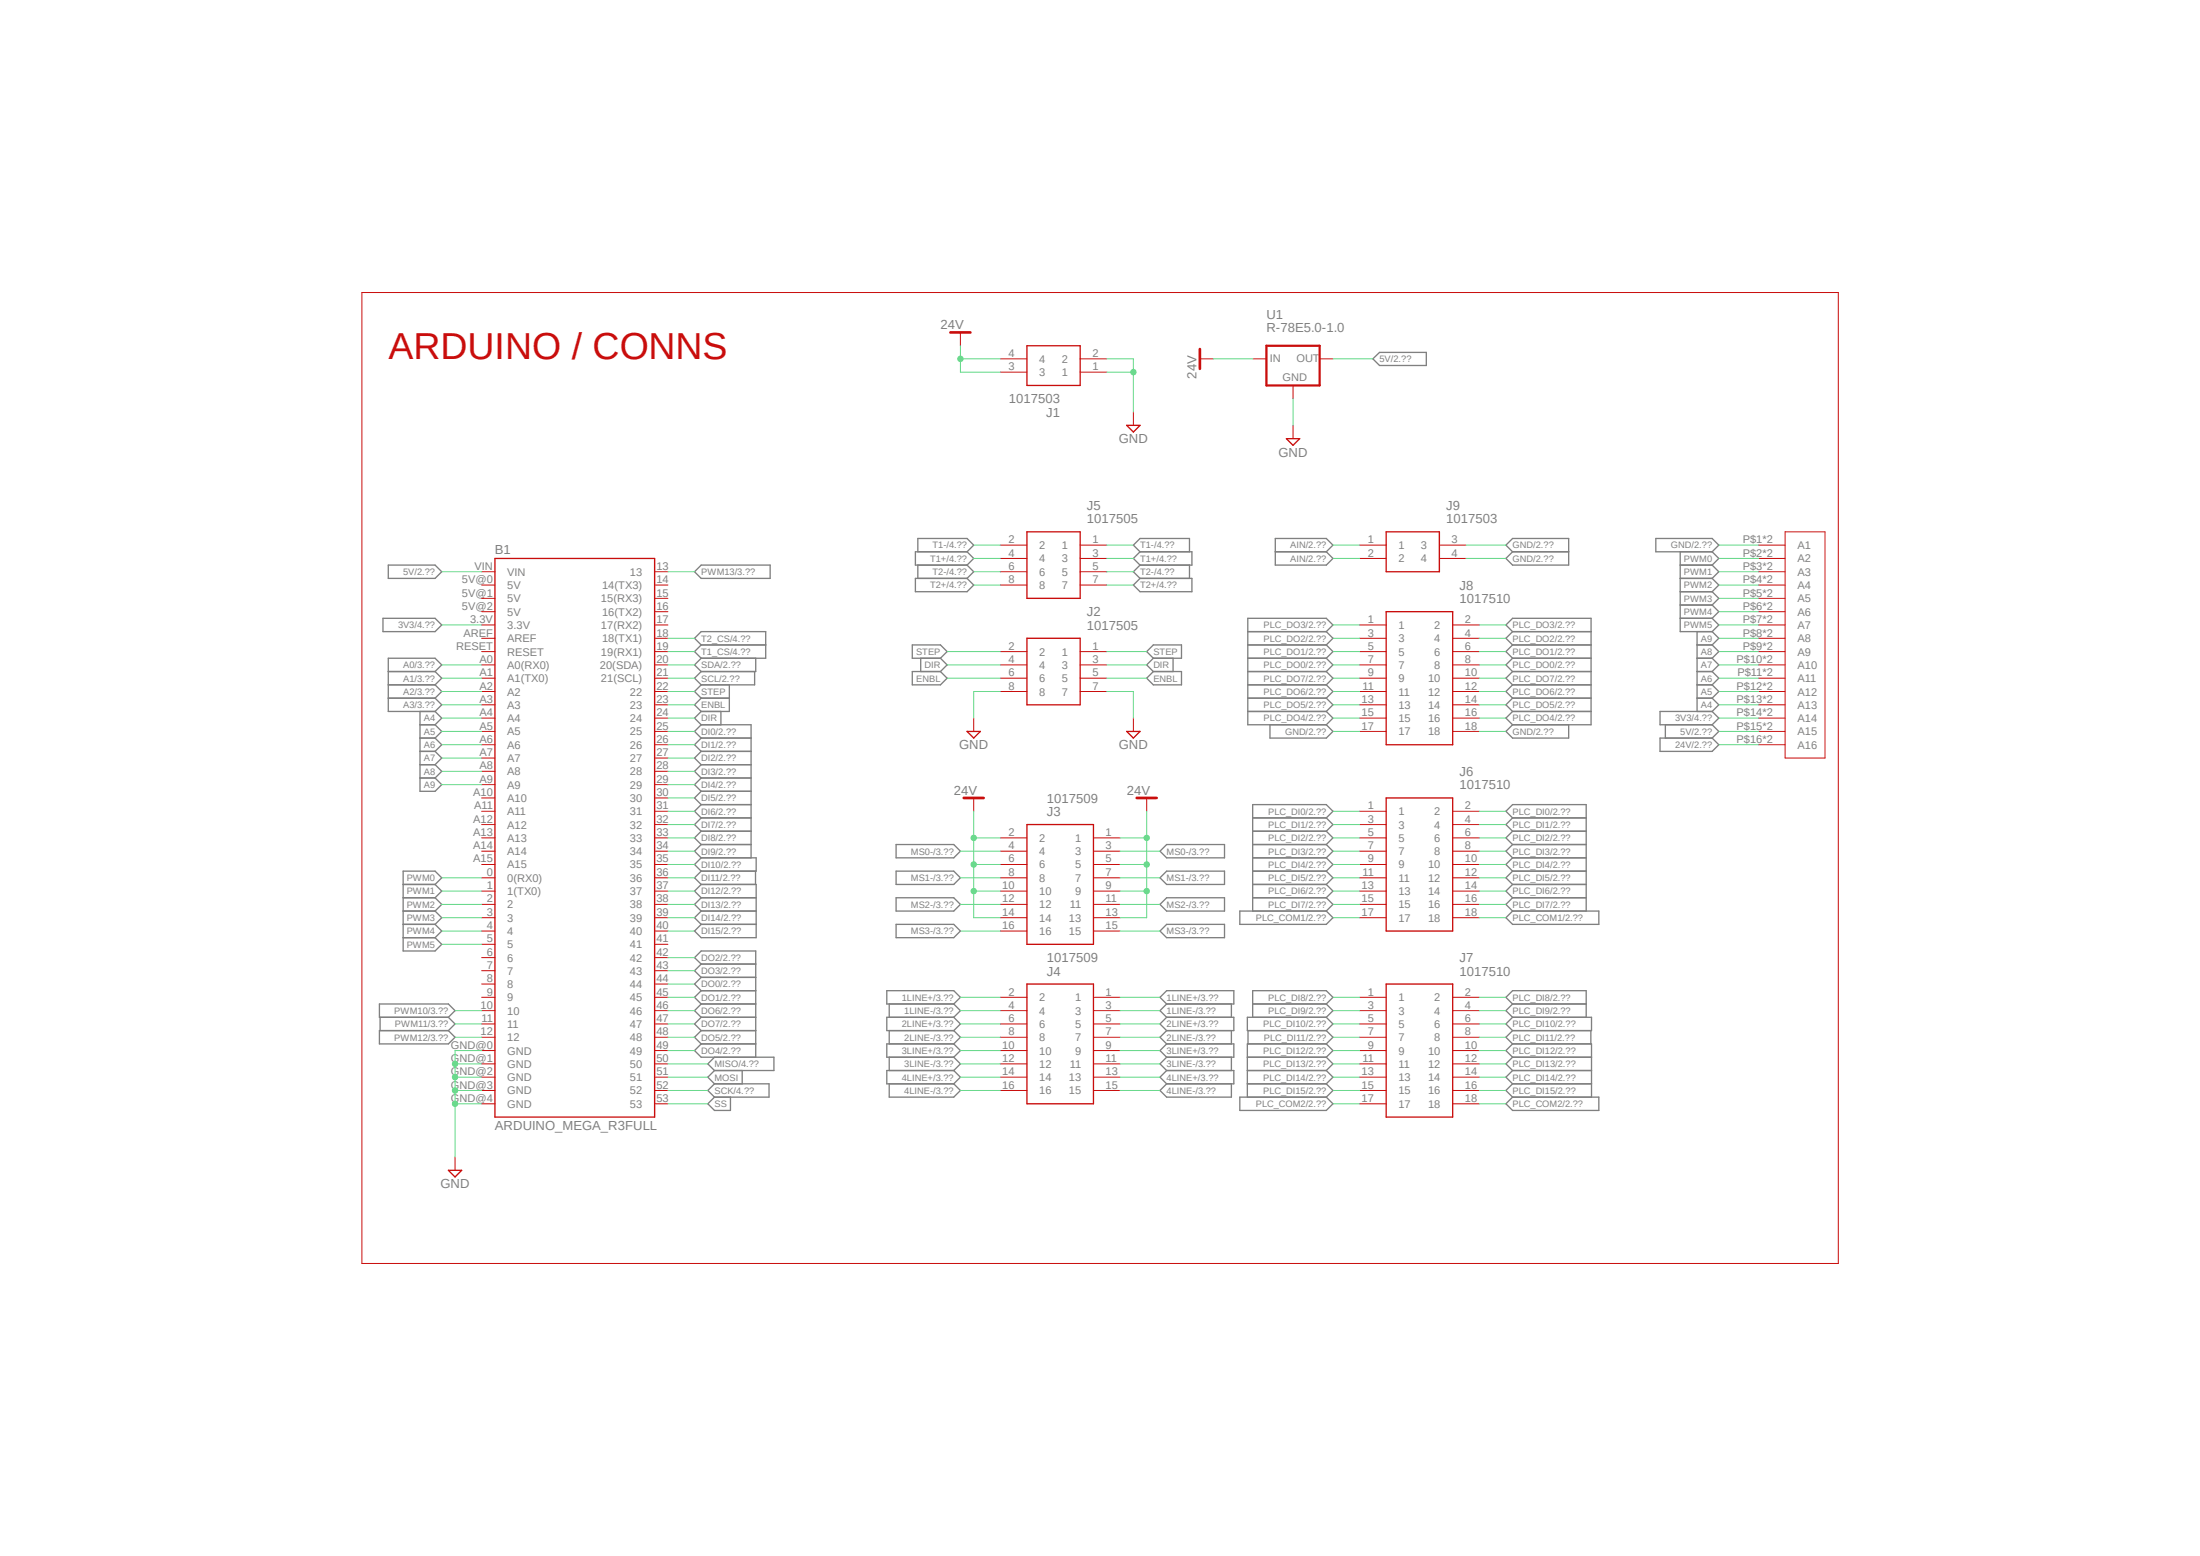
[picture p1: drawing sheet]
<svg xmlns="http://www.w3.org/2000/svg" width="420mm" height="297mm" viewBox="0 0 420 297" stroke-linecap="round" stroke-linejoin="round" font-family="sans-serif">
<path d="M69 55.7l282.1 185.6M351.1 55.7l-282.1 185.6" fill="none" stroke="#fff" stroke-width=".19"/>
<g fill="none" stroke="#808080" stroke-width=".25">
<path d="M262.1 68.5l1.3-1.2h8.9v2.5h-8.9zM73.1 118h10l1.2 1.3-1.2 1.3h-10zM74.1 107.9h9l1.2 1.2-1.2 1.3h-9zM133.9 107.9h13.1v2.5h-13.1l-1.3-1.3zM174.8 110.4h9.8l1.3 1.3-1.3 1.2h-9.8zM175.2 105.3v-2.5h9.4l1.3 1.3-1.3 1.2M175.2 107.9v2.5M184.6 105.3h-9.8v2.6h9.8M184.6 105.3l1.3 1.3-1.3 1.3M184.6 107.9l1.3 1.2-1.3 1.3M217.6 105.3l-1.2-1.2 1.2-1.3h9.5v2.5M217.6 105.3h9.9v2.6h-9.9"/>
<path d="M217.6 110.4h9.9v2.5h-9.9l-1.2-1.2zM217.6 105.3l-1.2 1.3 1.2 1.3M217.6 107.9l-1.2 1.2 1.2 1.3M227.1 107.9v2.5M243.5 102.8h9.7l1.3 1.3-1.3 1.2 1.3 1.3-1.3 1.3h-9.7zM243.5 105.3h9.7M288.8 102.8h10.7v5.1h-10.7l-1.3-1.3 1.3-1.3-1.3-1.2zM288.8 105.3h10.7M316.1 102.8h10.8l1.2 1.3-1.2 1.2h-10.8zM320.8 107.9h6.1M320.8 110.4h6.1M320.8 105.3v15.3h6.1"/>
<path d="M320.8 118h6.1M320.8 112.9h6.1M320.8 115.5h6.1M326.9 115.5l1.2 1.3-1.2 1.2M326.9 112.9l1.2 1.3-1.2 1.3M326.9 107.9l1.2 1.2-1.2 1.3M326.9 105.3l1.2 1.3-1.2 1.3M326.9 118l1.2 1.3-1.2 1.3M326.9 110.4l1.2 1.3-1.2 1.2M74.1 128.2h9M74.1 130.7h9M74.1 133.3h9"/>
<path d="M80.2 138.3h2.9M80.2 135.8v15.2h2.9l1.2-1.2-1.2-1.3M83.1 128.2l1.2-1.3-1.2-1.3h-9v10.2h9M83.1 128.2l1.2 1.3-1.2 1.2M83.1 130.7l1.2 1.3-1.2 1.3M83.1 133.3l1.2 1.2-1.2 1.3M83.1 138.3l1.2 1.3-1.2 1.3M83.1 135.8l1.2 1.3-1.2 1.2M133.9 138.3h9.5v25.4M133.9 123.1l-1.3-1.3 1.3-1.2h12.3v5h-12.3M133.9 133.3l-1.3 1.2 1.3 1.3M133.9 133.3h5.3"/>
<path d="M133.9 123.1h12.3M133.9 130.7l-1.3 1.3 1.3 1.3M133.9 135.8l-1.3 1.3 1.3 1.2M133.9 138.3l-1.3 1.3 1.3 1.3M133.9 128.2l-1.3 1.3 1.3 1.2M133.9 123.1l-1.3 1.3 1.3 1.2M133.9 125.6l-1.3 1.3 1.3 1.3M137.6 135.8v2.5M139.2 130.7v5.1h-5.3M144.1 128.2v2.5h-10.2M144.3 125.6v2.6h-10.4M174.2 128.2h5.3l1.3 1.3-1.3 1.2h-5.3z"/>
<path d="M174.2 123.1h5.3l1.3 1.3-1.3 1.2h-5.3zM175.8 125.6v2.6M179.5 125.6l1.3 1.3-1.3 1.3M218.9 124.4l1.3-1.3h5.4v2.5h-5.4zM220.2 128.2h5.4v2.5h-5.4l-1.3-1.2zM220.2 125.6l-1.3 1.3 1.3 1.3M223.9 125.6v2.6M238.2 120.6h15M238.2 135.8h15M238.2 128.2h15M238.2 130.7h15M238.2 133.3h15"/>
<path d="M238.2 125.6h15M238.2 123.1h15M242.4 138.3v2.6h10.8l1.3-1.3-1.3-1.3M253.2 120.6l1.3-1.3-1.3-1.3h-15v20.3h15M253.2 133.3l1.3 1.2-1.3 1.3M253.2 120.6l1.3 1.2-1.3 1.3M253.2 123.1l1.3 1.3-1.3 1.2M253.2 125.6l1.3 1.3-1.3 1.3M253.2 128.2l1.3 1.3-1.3 1.2M253.2 130.7l1.3 1.3-1.3 1.3M253.2 135.8l1.3 1.3-1.3 1.2M288.8 138.3l-1.3 1.3 1.3 1.3h10.7v-2.6"/>
<path d="M288.8 120.6l-1.3-1.3 1.3-1.3h14.9v20.3h-14.9M288.8 120.6h14.9M288.8 135.8h14.9M288.8 128.2h14.9M288.8 130.7h14.9M288.8 133.3h14.9M288.8 125.6h14.9M288.8 123.1h14.9M288.8 125.6l-1.3 1.3 1.3 1.3M288.8 128.2l-1.3 1.3 1.3 1.2M288.8 130.7l-1.3 1.3 1.3 1.3M288.8 133.3l-1.3 1.2 1.3 1.3"/>
<path d="M288.8 135.8l-1.3 1.3 1.3 1.2M288.8 120.6l-1.3 1.2 1.3 1.3M288.8 123.1l-1.3 1.3 1.3 1.2M317.9 138.3v2.6M324 128.2h2.9M324 130.7h2.9M324 133.3h2.9M324 125.6h2.9M324 123.1h2.9M324 120.6v15.2M326.9 135.8h-10v2.5h10M326.9 138.3l1.2 1.3-1.2 1.3"/>
<path d="M326.9 135.8l1.2 1.3-1.2 1.2M326.9 120.6l1.2 1.2-1.2 1.3M326.9 123.1l1.2 1.3-1.2 1.2M326.9 125.6l1.2 1.3-1.2 1.3M326.9 128.2l1.2 1.3-1.2 1.2M326.9 133.3l1.2 1.2-1.2 1.3M326.9 130.7l1.2 1.3-1.2 1.3M80.2 143.4h2.9M80.2 140.9h2.9M80.2 146h2.9M80.2 148.5h2.9M83.1 146l1.2 1.2-1.2 1.3"/>
<path d="M83.1 143.4l1.2 1.3-1.2 1.3M83.1 140.9l1.2 1.3-1.2 1.2M133.9 143.4h9.5M133.9 140.9h9.5M133.9 158.7h9.5M133.9 156.1h9.5M133.9 153.6h9.5M133.9 156.1l-1.3 1.3 1.3 1.3M133.9 158.7l-1.3 1.2 1.3 1.3M133.9 140.9l-1.3 1.3 1.3 1.2M133.9 143.4l-1.3 1.3 1.3 1.3M133.9 146h9.5"/>
<path d="M133.9 146l-1.3 1.2 1.3 1.3M133.9 148.5h9.5M133.9 148.5l-1.3 1.3 1.3 1.2M133.9 151h9.5M133.9 151l-1.3 1.3 1.3 1.3M133.9 153.6l-1.3 1.3 1.3 1.2M239.1 158.7h14.1M239.1 156.1h14.1M253.2 156.1l1.3 1.3-1.3 1.3M253.2 156.1l1.3-1.2-1.3-1.3h-14.1v20.3M253.2 158.7l1.3 1.2-1.3 1.3M288.8 158.7h14"/>
<path d="M288.8 156.1h14M288.8 156.1l-1.3 1.3 1.3 1.3M288.8 156.1l-1.3-1.2 1.3-1.3h14v20.3M288.8 158.7l-1.3 1.2 1.3 1.3M316.9 140.9h10l1.2 1.3-1.2 1.2h-10zM77 168.8h6.1M77 173.9h6.1M77 171.4h6.1M77 179h6.1M77 176.4h6.1M83.1 168.8l1.2-1.2-1.2-1.3h-6.1v15.2h6.1l1.2-1.2-1.2-1.3M83.1 168.8l1.2 1.3-1.2 1.3"/>
<path d="M83.1 176.4l1.2 1.3-1.2 1.3M83.1 171.4l1.2 1.2-1.2 1.3M83.1 173.9l1.2 1.3-1.2 1.2M133.9 168.8h10.5v10.2h-10.5l-1.3-1.3 1.3-1.3M133.9 171.4l-1.3 1.2 1.3 1.3M133.9 163.7h10.5v2.6h-10.5M133.9 161.2h9.5M133.9 173.9h10.5M133.9 171.4h10.5M133.9 176.4h10.5M133.9 163.7l-1.3 1.3 1.3 1.3M133.9 161.2l-1.3 1.3 1.3 1.2"/>
<path d="M133.9 166.3l-1.3 1.3 1.3 1.2M133.9 168.8l-1.3 1.3 1.3 1.3M133.9 173.9l-1.3 1.3 1.3 1.2M144.2 166.3v2.5M171.1 161.2h11l1.2 1.3-1.2 1.2h-11zM171.1 166.3h11l1.2 1.3-1.2 1.2h-11zM171.1 171.4h11l1.2 1.2-1.2 1.3h-11zM171.1 176.4h11l1.2 1.3-1.2 1.3h-11zM221.4 172.6l1.3-1.2h11.1v2.5h-11.1zM221.4 162.5l1.3-1.3h11.1v2.5h-11.1zM221.4 177.7l1.3-1.3h11.1v2.6h-11.1zM222.7 166.3h11.1v2.5h-11.1l-1.3-1.2z"/>
<path d="M236.7 173.9h16.5l1.3 1.3-1.3 1.2h-16.5zM239.1 163.7h14.1M239.1 161.2h14.1M239.1 168.8h14.1M239.1 166.3h14.1M239.1 171.4h14.1M253.2 171.4l1.3 1.2-1.3 1.3M253.2 161.2l1.3 1.3-1.3 1.2M253.2 163.7l1.3 1.3-1.3 1.3M253.2 166.3l1.3 1.3-1.3 1.2M253.2 168.8l1.3 1.3-1.3 1.3M288.8 163.7h14"/>
<path d="M288.8 161.2h14M288.8 168.8h14M288.8 166.3h14M288.8 173.9h16.4v2.5h-16.4l-1.3-1.2zM288.8 171.4h14M288.8 161.2l-1.3 1.3 1.3 1.2M288.8 163.7l-1.3 1.3 1.3 1.3M288.8 166.3l-1.3 1.3 1.3 1.2M288.8 168.8l-1.3 1.3 1.3 1.3M288.8 171.4l-1.3 1.2 1.3 1.3M72.4 191.6h13.2l1.3 1.3-1.3 1.3h-13.2zM72.4 196.7h13.2l1.3 1.3-1.3 1.3h-13.2z"/>
<path d="M72.6 194.2v2.5M85.6 194.2l1.3 1.3-1.3 1.2M133.9 191.6h10.4M133.9 189.1h10.4M133.9 196.7h10.4M133.9 194.2h10.4M133.9 199.3l-1.3 1.2 1.3 1.3h13.8v2.5h-11.3M133.9 199.3h10.4M133.9 189.1l-1.3 1.3 1.3 1.2M133.9 184l-1.3-1.2 1.3-1.3h10.4v20.3M133.9 184h10.4M133.9 186.6l-1.3 1.2 1.3 1.3"/>
<path d="M133.9 186.6h10.4M133.9 191.6l-1.3 1.3 1.3 1.3M133.9 196.7l-1.3 1.3 1.3 1.3M133.9 184l-1.3 1.3 1.3 1.3M133.9 194.2l-1.3 1.3 1.3 1.2M169.3 189.1h12.8l1.2 1.3-1.2 1.2h-12.8zM169.8 191.6v2.6M169.8 196.7v2.6M182.1 194.2h-12.8v2.5h12.8M182.1 199.3h-12.8v2.5h12.8M182.1 194.2l1.2 1.3-1.2 1.2M182.1 199.3l1.2 1.2-1.2 1.3"/>
<path d="M182.1 191.6l1.2 1.3-1.2 1.3M182.1 196.7l1.2 1.3-1.2 1.3M222.7 189.1h12.8v2.5h-12.8l-1.3-1.2zM222.7 194.2h12.8v2.5h-12.8M222.7 199.3h12.8v2.5h-12.8M222.7 194.2l-1.3 1.3 1.3 1.2M222.7 199.3l-1.3 1.2 1.3 1.3M222.7 191.6l-1.3 1.3 1.3 1.3M222.7 196.7l-1.3 1.3 1.3 1.3M235.1 191.6v2.6M235.1 196.7v2.6M238.3 196.7v2.6"/>
<path d="M239.1 191.6h14.1M253.2 199.3l1.3 1.2-1.3 1.3M253.2 191.6l1.3-1.2-1.3-1.3h-14.1v5.1M253.2 194.2h-15.1v2.5h15.1M253.2 199.3h-15.1v10.1M253.2 191.6l1.3 1.3-1.3 1.3M253.2 194.2l1.3 1.3-1.3 1.2M253.2 196.7l1.3 1.3-1.3 1.3M288.8 191.6h14M288.8 191.6l-1.3-1.2 1.3-1.3h14v5.1M288.8 194.2h15v2.5h-15M288.8 199.3h15v10.1"/>
<path d="M288.8 194.2l-1.3 1.3 1.3 1.2M288.8 191.6l-1.3 1.3 1.3 1.3M288.8 196.7l-1.3 1.3 1.3 1.3M288.8 199.3l-1.3 1.2 1.3 1.3M303.7 196.7v2.6M136.4 206.9l-1.3 1.3 1.3 1.2M136.4 206.9h10.4v2.5h-10.4M136.4 201.8l-1.3 1.3 1.3 1.2M136.4 204.3l-1.3 1.3 1.3 1.3M136.4 209.4l-1.3 1.3 1.3 1.3h3v-2.6M141.7 204.3v2.6M169.8 201.8v2.5"/>
<path d="M169.8 206.9v2.5h12.3l1.2-1.2-1.2-1.3M182.1 204.3h-12.8v2.6h12.8M182.1 204.3l1.2 1.3-1.2 1.3M182.1 201.8l1.2 1.3-1.2 1.2M222.7 204.3h12.8v2.6h-12.8M222.7 204.3l-1.3 1.3 1.3 1.3M222.7 206.9l-1.3 1.3 1.3 1.2h12.4v-2.5M222.7 201.8l-1.3 1.3 1.3 1.2M235.1 201.8v2.5M236.7 209.4h16.5l1.3 1.3-1.3 1.3h-16.5zM238.1 201.8h15.1M238.1 206.9h15.1"/>
<path d="M238.1 204.3h15.1M253.2 204.3l1.3 1.3-1.3 1.3M253.2 201.8l1.3 1.3-1.3 1.2M253.2 206.9l1.3 1.3-1.3 1.2M288.8 201.8h15M288.8 206.9h15M288.8 204.3h15M288.8 209.4h16.4v2.6h-16.4l-1.3-1.3zM288.8 201.8l-1.3 1.3 1.3 1.2M288.8 204.3l-1.3 1.3 1.3 1.3M288.8 206.9l-1.3 1.3 1.3 1.2"/>
</g>
<g fill="none" stroke="#c90d0c" stroke-width=".19">
<path d="M69.1 55.8h281.8v185.4h-281.8zM183.3 63.5v2.5M191 68.5h5M191 71h5M206.2 68.5h5.1M206.2 71h5.1M216.4 78.7v2.5M229.1 68.5h2.5M239.2 68.5h2.6M246.8 73.6v2.5M251.9 68.5h2.6M246.8 81.2v2.5"/>
<path d="M91.9 111.7h2.6M91.9 114.2h2.6M91.9 116.8h2.6M91.9 119.3h2.6M91.9 109.1h2.6M125 111.7h2.5M125 114.2h2.5M125 116.8h2.5M125 119.3h2.5M125 109.1h2.5M191 111.7h5M191 109.1h5"/>
<path d="M191 104.1h5M191 106.6h5M206.2 111.7h5.1M206.2 109.1h5.1M206.2 104.1h5.1M206.2 106.6h5.1M259.5 119.3h5.1M259.5 104.1h5.1M259.5 106.6h5.1M274.8 104.1h5.1M274.8 106.6h5.1M277.3 119.3h5.1"/>
<path d="M335.7 111.7h5.1M335.7 114.2h5.1M335.7 116.8h5.1M335.7 119.3h5.1M335.7 109.1h5.1M335.7 104.1h5.1M335.7 106.6h5.1M340.8 101.5h7.6v43.2h-7.6zM91.9 124.4h2.6M91.9 126.9h2.6M91.9 129.5h2.6M91.9 132h2.6"/>
<path d="M91.9 134.5h2.6M91.9 137.1h2.6M91.9 139.6h2.6M91.9 121.8h2.6M125 124.4h2.5M125 126.9h2.5M125 129.5h2.5M125 132h2.5M125 134.5h2.5M125 137.1h2.5M125 139.6h2.5M125 121.8h2.5"/>
<path d="M185.9 137.1v2.5M191 124.4h5M191 126.9h5M191 129.5h5M191 132h5M206.2 124.4h5.1M206.2 126.9h5.1M206.2 129.5h5.1M206.2 132h5.1M216.4 137.1v2.5M259.5 124.4h5.1M259.5 126.9h5.1"/>
<path d="M259.5 129.5h5.1M259.5 132h5.1M259.5 134.5h5.1M259.5 137.1h5.1M259.5 139.6h5.1M259.5 121.8h5.1M277.3 124.4h5.1M277.3 126.9h5.1M277.3 129.5h5.1M277.3 132h5.1M277.3 134.5h5.1M277.3 137.1h5.1"/>
<path d="M277.3 139.6h5.1M277.3 121.8h5.1M335.7 124.4h5.1M335.7 126.9h5.1M335.7 129.5h5.1M335.7 132h5.1M335.7 134.5h5.1M335.7 137.1h5.1M335.7 139.6h5.1M335.7 121.8h5.1M91.9 142.2h2.6M91.9 144.7h2.6"/>
<path d="M91.9 147.2h2.6M91.9 149.8h2.6M91.9 152.3h2.6M91.9 154.9h2.6M91.9 157.4h2.6M91.9 159.9h2.6M125 142.2h2.5M125 144.7h2.5M125 147.2h2.5M125 149.8h2.5M125 152.3h2.5M125 154.9h2.5"/>
<path d="M125 157.4h2.5M125 159.9h2.5M185.9 152.3v2.6M191 159.9h5M208.7 159.9h5.1M218.9 152.3v2.6M259.5 154.9h5.1M259.5 157.4h5.1M259.5 159.9h5.1M277.3 154.9h5.1M277.3 157.4h5.1M277.3 159.9h5.1"/>
<path d="M335.7 142.2h5.1M91.9 162.5h2.6M91.9 165h2.6M91.9 170.1h2.6M91.9 172.6h2.6M91.9 175.2h2.6M91.9 177.7h2.6M91.9 167.6h2.6M125 162.5h2.5M125 165h2.5M125 170.1h2.5M125 172.6h2.5"/>
<path d="M125 175.2h2.5M125 177.7h2.5M125 167.6h2.5M191 162.5h5M191 165h5M191 170.1h5M191 172.6h5M191 175.2h5M191 177.7h5M191 167.6h5M208.7 162.5h5.1M208.7 165h5.1"/>
<path d="M208.7 170.1h5.1M208.7 172.6h5.1M208.7 175.2h5.1M208.7 177.7h5.1M208.7 167.6h5.1M259.5 162.5h5.1M259.5 165h5.1M259.5 170.1h5.1M259.5 172.6h5.1M259.5 175.2h5.1M259.5 167.6h5.1M277.3 162.5h5.1"/>
<path d="M277.3 165h5.1M277.3 170.1h5.1M277.3 172.6h5.1M277.3 175.2h5.1M277.3 167.6h5.1M91.9 180.3h2.6M91.9 182.8h2.6M91.9 185.3h2.6M91.9 187.8h2.6M91.9 190.4h2.6M91.9 192.9h2.6M91.9 195.5h2.6"/>
<path d="M91.9 198h2.6M125 180.3h2.5M125 182.8h2.5M125 185.3h2.5M125 187.8h2.5M125 190.4h2.5M125 192.9h2.5M125 195.5h2.5M125 198h2.5M191 190.4h5M191 192.9h5M191 195.5h5"/>
<path d="M191 198h5M208.7 190.4h5.1M208.7 192.9h5.1M208.7 195.5h5.1M208.7 198h5.1M259.5 190.4h5.1M259.5 192.9h5.1M259.5 195.5h5.1M259.5 198h5.1M277.3 190.4h5.1M277.3 192.9h5.1M277.3 195.5h5.1"/>
<path d="M277.3 198h5.1M91.9 210.7h2.6M91.9 200.5h2.6M91.9 203.1h2.6M91.9 205.6h2.6M91.9 208.2h2.6M125 210.7h2.5M125 200.5h2.5M125 203.1h2.5M125 205.6h2.5M125 208.2h2.5M191 200.5h5"/>
<path d="M191 203.1h5M191 205.6h5M191 208.2h5M208.7 200.5h5.1M208.7 203.1h5.1M208.7 205.6h5.1M208.7 208.2h5.1M259.5 210.7h5.1M259.5 200.5h5.1M259.5 203.1h5.1M259.5 205.6h5.1M259.5 208.2h5.1"/>
<path d="M277.3 210.7h5.1M277.3 200.5h5.1M277.3 203.1h5.1M277.3 205.6h5.1M277.3 208.2h5.1M86.9 220.9v2.5"/>
</g>
<g fill="none" stroke="#c90d0c" stroke-width=".25">
<path d="M196 66h10.2v7.6h-10.2zM215.1 81.2h2.5l-1.2 1.3zM245.6 83.7h2.5l-1.3 1.3zM94.5 106.6h30.5v106.6h-30.5zM196 101.5h10.2v12.7h-10.2zM264.6 101.5h10.2v7.6h-10.2zM264.6 116.8h12.7v25.4h-12.7zM184.6 139.6h2.6l-1.3 1.3zM196 121.8h10.2v12.7h-10.2zM215.1 139.6h2.5l-1.2 1.3zM196 157.4h12.7v22.9h-12.7zM264.6 152.3h12.7v25.4h-12.7z"/>
<path d="M196 187.8h12.7v22.9h-12.7zM264.6 187.8h12.7v25.4h-12.7zM85.6 223.4h2.5l-1.2 1.3z"/>
</g>
<path d="M241.8 66h10.1v7.6h-10.1z" fill="none" stroke="#c90d0c" stroke-width=".42"/>
<path d="M181.4 63.5h3.9M229.1 66.6v3.8M184 152.3h3.8M217 152.3h3.8" fill="none" stroke="#c90d0c" stroke-width=".51"/>
<path d="M183.3 66v5h7.7M183.3 68.5h7.7" fill="none" stroke="#62d987" stroke-width=".19"/>
<circle cx="183.3" cy="68.5" r=".51" fill="#62d987"/>
<g fill="none" stroke="#62d987" stroke-width=".19">
<path d="M231.6 68.5h7.6M185.9 159.9h5.1M185.9 154.9v10.1h5.1"/>
<circle cx="183.3" cy="68.5" r=".51"/>
</g>
<circle cx="185.9" cy="159.9" r=".51" fill="#62d987"/>
<g fill="none" stroke="#62d987" stroke-width=".19">
<path d="M185.9 165v5.1"/>
<circle cx="185.9" cy="159.9" r=".51"/>
</g>
<circle cx="185.9" cy="165" r=".51" fill="#62d987"/>
<g fill="none" stroke="#62d987" stroke-width=".19">
<path d="M191 170.1h-5.1v5.1"/>
<circle cx="185.9" cy="165" r=".51"/>
</g>
<circle cx="185.9" cy="170.1" r=".51" fill="#62d987"/>
<g fill="none" stroke="#62d987" stroke-width=".19">
<path d="M213.8 159.9h5.1M218.9 154.9v10.1M185.9 175.2h5.1"/>
<circle cx="185.9" cy="170.1" r=".51"/>
</g>
<circle cx="218.9" cy="159.9" r=".51" fill="#62d987"/>
<g fill="none" stroke="#62d987" stroke-width=".19">
<path d="M213.8 165h5.1v5.1"/>
<circle cx="218.9" cy="159.9" r=".51"/>
</g>
<circle cx="218.9" cy="165" r=".51" fill="#62d987"/>
<g fill="none" stroke="#62d987" stroke-width=".19">
<path d="M213.8 170.1h5.1v5.1"/>
<circle cx="218.9" cy="165" r=".51"/>
</g>
<circle cx="218.9" cy="170.1" r=".51" fill="#62d987"/>
<g fill="none" stroke="#62d987" stroke-width=".19">
<path d="M211.3 71h5.1M211.3 68.5h5.1v10.2M328.1 142.2h7.6M213.8 175.2h5.1"/>
<circle cx="218.9" cy="170.1" r=".51"/>
</g>
<circle cx="216.4" cy="71" r=".51" fill="#62d987"/>
<g fill="none" stroke="#62d987" stroke-width=".19">
<path d="M246.8 76.1v5.1M279.9 104.1h7.6M279.9 106.6h7.6M328.1 104.1h7.6M191 132h-5.1v5.1M211.3 132h5.1v5.1M254.5 139.6h5M282.4 139.6h5.1M86.9 203.1h5M91.9 200.5h-5v20.4"/>
<circle cx="216.4" cy="71" r=".51"/>
</g>
<circle cx="86.9" cy="203.1" r=".51" fill="#62d987"/>
<g fill="none" stroke="#62d987" stroke-width=".19">
<path d="M86.9 205.6h5"/>
<circle cx="86.9" cy="203.1" r=".51"/>
</g>
<circle cx="86.9" cy="205.6" r=".51" fill="#62d987"/>
<g fill="none" stroke="#62d987" stroke-width=".19">
<path d="M86.9 208.2h5"/>
<circle cx="86.9" cy="205.6" r=".51"/>
</g>
<circle cx="86.9" cy="208.2" r=".51" fill="#62d987"/>
<g fill="none" stroke="#62d987" stroke-width=".19">
<path d="M86.9 210.7h5"/>
<circle cx="86.9" cy="208.2" r=".51"/>
</g>
<circle cx="86.9" cy="210.7" r=".51" fill="#62d987"/>
<g fill="none" stroke="#62d987" stroke-width=".19">
<path d="M254.5 68.5h7.6M84.3 109.1h7.6M84.3 119.3h7.6M127.5 109.1h5.1M185.9 109.1h5.1M185.9 106.6h5.1M185.9 104.1h5.1M185.9 111.7h5.1M211.3 109.1h5.1M211.3 106.6h5.1M211.3 104.1h5.1M211.3 111.7h5.1"/>
<path d="M254.5 119.3h5M254.5 106.6h5M254.5 104.1h5M282.4 119.3h5.1M328.1 109.1h7.6M328.1 119.3h7.6M328.1 106.6h7.6M328.1 111.7h7.6M328.1 116.8h7.6M328.1 114.2h7.6M84.3 139.6h7.6M84.3 137.1h7.6"/>
<path d="M84.3 129.5h7.6M84.3 134.5h7.6M84.3 132h7.6M84.3 126.9h7.6M127.5 139.6h5.1M127.5 137.1h5.1M127.5 129.5h5.1M127.5 134.5h5.1M127.5 124.4h5.1M127.5 132h5.1M127.5 126.9h5.1M127.5 121.8h5.1"/>
<path d="M180.8 129.5h10.2M180.8 124.4h10.2M180.8 126.9h10.2M211.3 129.5h7.6M211.3 124.4h7.6M211.3 126.9h7.6M254.5 137.1h5M254.5 129.5h5M254.5 134.5h5M254.5 124.4h5M254.5 132h5M254.5 126.9h5"/>
<path d="M254.5 121.8h5M282.4 137.1h5.1M282.4 129.5h5.1M282.4 134.5h5.1M282.4 124.4h5.1M282.4 132h5.1M282.4 126.9h5.1M282.4 121.8h5.1M328.1 139.6h7.6M328.1 137.1h7.6M328.1 129.5h7.6M328.1 134.5h7.6"/>
<path d="M328.1 124.4h7.6M328.1 132h7.6M328.1 126.9h7.6M328.1 121.8h7.6M84.3 142.2h7.6M84.3 144.7h7.6M84.3 147.2h7.6M84.3 149.8h7.6M127.5 157.4h5.1M127.5 159.9h5.1M127.5 154.9h5.1M127.5 142.2h5.1"/>
<path d="M127.5 144.7h5.1M127.5 147.2h5.1M127.5 149.8h5.1M127.5 152.3h5.1M254.5 157.4h5M254.5 159.9h5M254.5 154.9h5M282.4 157.4h5.1M282.4 159.9h5.1M282.4 154.9h5.1M84.3 167.6h7.6M84.3 172.6h7.6"/>
<path d="M84.3 177.7h7.6M84.3 170.1h7.6M84.3 175.2h7.6M127.5 162.5h5.1M127.5 167.6h5.1M127.5 172.6h5.1M127.5 177.7h5.1M127.5 165h5.1M127.5 170.1h5.1M127.5 175.2h5.1M183.3 162.5h7.7M183.3 167.6h7.7"/>
<path d="M183.3 172.6h7.7M183.3 177.7h7.7M213.8 162.5h7.6M213.8 167.6h7.6M213.8 172.6h7.6M213.8 177.7h7.6M254.5 162.5h5M254.5 167.6h5M254.5 172.6h5M254.5 165h5M254.5 170.1h5M254.5 175.2h5"/>
<path d="M282.4 162.5h5.1M282.4 167.6h5.1M282.4 172.6h5.1M282.4 165h5.1M282.4 170.1h5.1M282.4 175.2h5.1M84.3 180.3h7.6M86.9 195.5h5M86.9 192.9h5M86.9 198h5M127.5 190.4h5.1M127.5 195.5h5.1"/>
<path d="M127.5 192.9h5.1M127.5 198h5.1M127.5 182.8h5.1M127.5 187.8h5.1M127.5 185.3h5.1M183.3 190.4h7.7M183.3 195.5h7.7M183.3 192.9h7.7M183.3 198h7.7M213.8 190.4h7.6M213.8 195.5h7.6M213.8 192.9h7.6"/>
<path d="M213.8 198h7.6M254.5 190.4h5M254.5 195.5h5M254.5 192.9h5M254.5 198h5M282.4 190.4h5.1M282.4 195.5h5.1M282.4 192.9h5.1M282.4 198h5.1M127.5 200.5h5.1M127.5 205.6h7.6M127.5 203.1h7.6"/>
<path d="M127.5 208.2h7.6M127.5 210.7h7.6M183.3 200.5h7.7M183.3 205.6h7.7M183.3 203.1h7.7M183.3 208.2h7.7M213.8 200.5h7.6M213.8 205.6h7.6M213.8 203.1h7.6M213.8 208.2h7.6M254.5 200.5h5M254.5 205.6h5"/>
<path d="M254.5 203.1h5M254.5 208.2h5M254.5 210.7h5M282.4 200.5h5.1M282.4 205.6h5.1M282.4 203.1h5.1M282.4 208.2h5.1M282.4 210.7h5.1"/>
<circle cx="86.9" cy="210.7" r=".51"/>
</g>
<text font-size="7.2" fill="#c90d0c" x="74.2" y="68.5">ARDUINO / CONNS</text>
<g font-size="2.5" fill="#808080">
<text x="179.5" y="62.8">24V</text>
<text x="241.8" y="63.5">R-78E5.0-1.0</text>
<text x="241.8" y="60.9">U1</text>
<text x="192.6" y="77">1017503</text>
<text x="228.4" y="72.3" transform="rotate(-90 228.4 72.3)">24V</text>
<text x="199.7" y="79.5">J1</text>
<text x="213.6" y="84.6">GND</text>
<text x="244.1" y="87.2">GND</text>
<text x="207.5" y="99.9">1017505</text>
<text x="207.5" y="97.3">J5</text>
<text x="276.1" y="99.9">1017503</text>
<text x="276.1" y="97.3">J9</text>
<text x="94.5" y="105.8">B1</text>
<text x="278.6" y="112.6">J8</text>
<text x="207.5" y="117.6">J2</text>
<text x="278.6" y="115.1">1017510</text>
<text x="207.5" y="120.2">1017505</text>
<text x="183.1" y="143">GND</text>
<text x="213.6" y="143">GND</text>
<text x="278.6" y="148.1">J6</text>
<text x="182.1" y="151.7">24V</text>
<text x="199.9" y="153.2">1017509</text>
<text x="199.9" y="155.7">J3</text>
<text x="215.1" y="151.7">24V</text>
<text x="278.6" y="150.7">1017510</text>
<text x="199.9" y="183.7">1017509</text>
<text x="278.6" y="183.7">J7</text>
<text x="199.9" y="186.2">J4</text>
<text x="278.6" y="186.2">1017510</text>
<text x="94.5" y="215.8">ARDUINO_MEGA_R3FULL</text>
<text x="84.1" y="226.8">GND</text>
</g>
<g font-size="2.1" fill="#808080">
<text x="192.5" y="70.7">3</text>
<text x="192.5" y="68.2">4</text>
<text x="198.4" y="71.8">3</text>
<text x="198.4" y="69.3">4</text>
<text x="202.7" y="71.8">1</text>
<text x="202.7" y="69.3">2</text>
<text x="208.5" y="70.7">1</text>
<text x="208.5" y="68.2">2</text>
<text x="242.4" y="69.2">IN</text>
<text x="247.5" y="69.2">OUT</text>
<text x="244.8" y="72.8">GND</text>
<text x="192.5" y="103.7">2</text>
<text x="192.5" y="106.3">4</text>
<text x="198.4" y="104.8">2</text>
<text x="198.4" y="107.4">4</text>
<text x="202.7" y="104.8">1</text>
<text x="202.7" y="107.4">3</text>
<text x="208.5" y="103.7">1</text>
<text x="208.5" y="106.3">3</text>
<text x="261.1" y="103.7">1</text>
<text x="261.1" y="106.3">2</text>
<text x="267" y="104.8">1</text>
<text x="267" y="107.4">2</text>
<text x="271.3" y="104.8">3</text>
<text x="271.3" y="107.4">4</text>
<text x="277.1" y="103.7">3</text>
<text x="277.1" y="106.3">4</text>
<text x="332.7" y="103.7">P$1*2</text>
<text x="332.7" y="106.3">P$2*2</text>
<text x="343.2" y="104.8">A1</text>
<text x="343.2" y="107.4">A2</text>
<text x="88.2" y="111.3">5V@0</text>
<text x="88.2" y="113.9">5V@1</text>
<text x="90.6" y="108.8">VIN</text>
<text x="96.8" y="112.4">5V</text>
<text x="96.8" y="109.9">VIN</text>
<text x="114.9" y="112.4">14(TX3)</text>
<text x="120.3" y="109.9">13</text>
<text x="125.3" y="108.8">13</text>
<text x="125.3" y="113.9">15</text>
<text x="125.3" y="111.3">14</text>
<text x="192.5" y="108.8">6</text>
<text x="192.5" y="111.3">8</text>
<text x="198.4" y="109.9">6</text>
<text x="198.4" y="112.4">8</text>
<text x="202.7" y="109.9">5</text>
<text x="202.7" y="112.4">7</text>
<text x="208.5" y="108.8">5</text>
<text x="208.5" y="111.3">7</text>
<text x="332.7" y="108.8">P$3*2</text>
<text x="332.7" y="111.3">P$4*2</text>
<text x="332.7" y="113.9">P$5*2</text>
<text x="343.2" y="109.9">A3</text>
<text x="343.2" y="112.4">A4</text>
<text x="88.2" y="116.4">5V@2</text>
<text x="89.7" y="119">3.3V</text>
<text x="96.8" y="115">5V</text>
<text x="96.8" y="117.5">5V</text>
<text x="114.7" y="115">15(RX3)</text>
<text x="114.9" y="117.5">16(TX2)</text>
<text x="125.3" y="116.4">16</text>
<text x="125.3" y="119">17</text>
<text x="261.1" y="119">1</text>
<text x="279.7" y="119">2</text>
<text x="332.7" y="116.4">P$6*2</text>
<text x="332.7" y="119">P$7*2</text>
<text x="343.2" y="115">A5</text>
<text x="343.2" y="117.5">A6</text>
<text x="87.1" y="124">RESET</text>
<text x="88.5" y="121.5">AREF</text>
<text x="96.8" y="125.1">RESET</text>
<text x="96.8" y="120.1">3.3V</text>
<text x="96.8" y="122.6">AREF</text>
<text x="114.7" y="120.1">17(RX2)</text>
<text x="114.7" y="125.1">19(RX1)</text>
<text x="114.9" y="122.6">18(TX1)</text>
<text x="125.3" y="121.5">18</text>
<text x="125.3" y="124">19</text>
<text x="192.5" y="124">2</text>
<text x="198.4" y="125.1">2</text>
<text x="202.7" y="125.1">1</text>
<text x="208.5" y="124">1</text>
<text x="261.1" y="121.5">3</text>
<text x="261.1" y="124">5</text>
<text x="267" y="120.1">1</text>
<text x="267" y="122.6">3</text>
<text x="267" y="125.1">5</text>
<text x="273.8" y="120.1">2</text>
<text x="273.8" y="122.6">4</text>
<text x="273.8" y="125.1">6</text>
<text x="279.7" y="121.5">4</text>
<text x="279.7" y="124">6</text>
<text x="332.7" y="121.5">P$8*2</text>
<text x="332.7" y="124">P$9*2</text>
<text x="343.2" y="120.1">A7</text>
<text x="343.2" y="122.6">A8</text>
<text x="343.2" y="125.1">A9</text>
<text x="91.5" y="126.6">A0</text>
<text x="91.5" y="129.1">A1</text>
<text x="91.5" y="131.7">A2</text>
<text x="96.8" y="127.7">A0(RX0)</text>
<text x="96.8" y="130.2">A1(TX0)</text>
<text x="114.5" y="127.7">20(SDA)</text>
<text x="114.7" y="130.2">21(SCL)</text>
<text x="125.3" y="131.7">22</text>
<text x="125.3" y="129.1">21</text>
<text x="125.3" y="126.6">20</text>
<text x="192.5" y="126.6">4</text>
<text x="192.5" y="129.1">6</text>
<text x="192.5" y="131.7">8</text>
<text x="198.4" y="127.7">4</text>
<text x="198.4" y="130.2">6</text>
<text x="202.7" y="127.7">3</text>
<text x="202.7" y="130.2">5</text>
<text x="208.5" y="126.6">3</text>
<text x="208.5" y="129.1">5</text>
<text x="208.5" y="131.7">7</text>
<text x="260.1" y="131.7">11</text>
<text x="261.1" y="126.6">7</text>
<text x="261.1" y="129.1">9</text>
<text x="267" y="127.7">7</text>
<text x="267" y="130.2">9</text>
<text x="272.6" y="130.2">10</text>
<text x="273.8" y="127.7">8</text>
<text x="279.7" y="126.6">8</text>
<text x="279.7" y="129.1">10</text>
<text x="279.7" y="131.7">12</text>
<text x="331.5" y="126.6">P$10*2</text>
<text x="331.5" y="131.7">P$12*2</text>
<text x="331.7" y="129.1">P$11*2</text>
<text x="343.2" y="127.7">A10</text>
<text x="343.2" y="130.2">A11</text>
<text x="91.5" y="134.2">A3</text>
<text x="91.5" y="136.7">A4</text>
<text x="96.8" y="132.8">A2</text>
<text x="96.8" y="135.3">A3</text>
<text x="96.8" y="137.8">A4</text>
<text x="120.3" y="132.8">22</text>
<text x="120.3" y="135.3">23</text>
<text x="120.3" y="137.8">24</text>
<text x="125.3" y="134.2">23</text>
<text x="125.3" y="136.7">24</text>
<text x="198.4" y="132.8">8</text>
<text x="202.7" y="132.8">7</text>
<text x="259.9" y="134.2">13</text>
<text x="259.9" y="136.7">15</text>
<text x="267" y="132.8">11</text>
<text x="267" y="135.3">13</text>
<text x="267" y="137.8">15</text>
<text x="272.6" y="132.8">12</text>
<text x="272.6" y="135.3">14</text>
<text x="272.6" y="137.8">16</text>
<text x="279.7" y="134.2">14</text>
<text x="279.7" y="136.7">16</text>
<text x="331.5" y="134.2">P$13*2</text>
<text x="331.5" y="136.7">P$14*2</text>
<text x="343.2" y="132.8">A12</text>
<text x="343.2" y="135.3">A13</text>
<text x="343.2" y="137.8">A14</text>
<text x="91.5" y="139.3">A5</text>
<text x="91.5" y="141.8">A6</text>
<text x="96.8" y="140.4">A5</text>
<text x="96.8" y="142.9">A6</text>
<text x="120.3" y="140.4">25</text>
<text x="120.3" y="142.9">26</text>
<text x="125.3" y="139.3">25</text>
<text x="125.3" y="141.8">26</text>
<text x="259.9" y="139.3">17</text>
<text x="267" y="140.4">17</text>
<text x="272.6" y="140.4">18</text>
<text x="279.7" y="139.3">18</text>
<text x="331.5" y="139.3">P$15*2</text>
<text x="331.5" y="141.8">P$16*2</text>
<text x="343.2" y="140.4">A15</text>
<text x="343.2" y="142.9">A16</text>
<text x="91.5" y="144.3">A7</text>
<text x="91.5" y="146.9">A8</text>
<text x="91.5" y="149.4">A9</text>
<text x="96.8" y="145.5">A7</text>
<text x="96.8" y="148">A8</text>
<text x="120.3" y="145.5">27</text>
<text x="120.3" y="148">28</text>
<text x="125.3" y="144.3">27</text>
<text x="125.3" y="146.9">28</text>
<text x="125.3" y="149.4">29</text>
<text x="90.3" y="151.9">A10</text>
<text x="90.5" y="154.5">A11</text>
<text x="96.8" y="150.5">A9</text>
<text x="96.8" y="153.1">A10</text>
<text x="96.8" y="155.6">A11</text>
<text x="120.3" y="150.5">29</text>
<text x="120.3" y="153.1">30</text>
<text x="120.3" y="155.6">31</text>
<text x="125.3" y="151.9">30</text>
<text x="125.3" y="154.5">31</text>
<text x="261.1" y="154.5">1</text>
<text x="267" y="155.6">1</text>
<text x="273.8" y="155.6">2</text>
<text x="279.7" y="154.5">2</text>
<text x="90.3" y="157">A12</text>
<text x="90.3" y="159.6">A13</text>
<text x="96.8" y="158.2">A12</text>
<text x="96.8" y="160.7">A13</text>
<text x="120.3" y="158.2">32</text>
<text x="120.3" y="160.7">33</text>
<text x="125.3" y="157">32</text>
<text x="125.3" y="159.6">33</text>
<text x="192.5" y="159.6">2</text>
<text x="198.4" y="160.7">2</text>
<text x="205.2" y="160.7">1</text>
<text x="211.1" y="159.6">1</text>
<text x="261.1" y="157">3</text>
<text x="261.1" y="159.6">5</text>
<text x="267" y="158.2">3</text>
<text x="267" y="160.7">5</text>
<text x="273.8" y="158.2">4</text>
<text x="273.8" y="160.7">6</text>
<text x="279.7" y="157">4</text>
<text x="279.7" y="159.6">6</text>
<text x="90.3" y="162.1">A14</text>
<text x="90.3" y="164.6">A15</text>
<text x="92.9" y="167.2">0</text>
<text x="96.8" y="163.2">A14</text>
<text x="96.8" y="165.8">A15</text>
<text x="120.3" y="163.2">34</text>
<text x="120.3" y="165.8">35</text>
<text x="125.3" y="162.1">34</text>
<text x="125.3" y="164.6">35</text>
<text x="125.3" y="167.2">36</text>
<text x="192.5" y="162.1">4</text>
<text x="192.5" y="164.6">6</text>
<text x="192.5" y="167.2">8</text>
<text x="198.4" y="163.2">4</text>
<text x="198.4" y="165.8">6</text>
<text x="205.2" y="163.2">3</text>
<text x="205.2" y="165.8">5</text>
<text x="211.1" y="162.1">3</text>
<text x="211.1" y="164.6">5</text>
<text x="211.1" y="167.2">7</text>
<text x="260.1" y="167.2">11</text>
<text x="261.1" y="162.1">7</text>
<text x="261.1" y="164.6">9</text>
<text x="267" y="163.2">7</text>
<text x="267" y="165.8">9</text>
<text x="272.6" y="165.8">10</text>
<text x="273.8" y="163.2">8</text>
<text x="279.7" y="162.1">8</text>
<text x="279.7" y="164.6">10</text>
<text x="279.7" y="167.2">12</text>
<text x="92.9" y="169.7">1</text>
<text x="92.9" y="172.3">2</text>
<text x="96.8" y="170.9">1(TX0)</text>
<text x="96.8" y="173.4">2</text>
<text x="96.8" y="168.3">0(RX0)</text>
<text x="120.3" y="168.3">36</text>
<text x="120.3" y="170.9">37</text>
<text x="120.3" y="173.4">38</text>
<text x="125.3" y="169.7">37</text>
<text x="125.3" y="172.3">38</text>
<text x="191.3" y="169.7">10</text>
<text x="191.3" y="172.3">12</text>
<text x="198.4" y="168.3">8</text>
<text x="198.4" y="170.9">10</text>
<text x="198.4" y="173.4">12</text>
<text x="204.2" y="173.4">11</text>
<text x="205.2" y="168.3">7</text>
<text x="205.2" y="170.9">9</text>
<text x="211.1" y="169.7">9</text>
<text x="211.1" y="172.3">11</text>
<text x="259.9" y="169.7">13</text>
<text x="259.9" y="172.3">15</text>
<text x="267" y="168.3">11</text>
<text x="267" y="170.9">13</text>
<text x="267" y="173.4">15</text>
<text x="272.6" y="168.3">12</text>
<text x="272.6" y="170.9">14</text>
<text x="272.6" y="173.4">16</text>
<text x="279.7" y="169.7">14</text>
<text x="279.7" y="172.3">16</text>
<text x="92.9" y="174.8">3</text>
<text x="92.9" y="177.3">4</text>
<text x="92.9" y="179.9">5</text>
<text x="96.8" y="175.9">3</text>
<text x="96.8" y="178.5">4</text>
<text x="120.3" y="178.5">40</text>
<text x="120.3" y="175.9">39</text>
<text x="125.3" y="177.3">40</text>
<text x="125.3" y="174.8">39</text>
<text x="125.3" y="179.9">41</text>
<text x="191.3" y="174.8">14</text>
<text x="191.3" y="177.3">16</text>
<text x="198.4" y="175.9">14</text>
<text x="198.4" y="178.5">16</text>
<text x="204" y="175.9">13</text>
<text x="204" y="178.5">15</text>
<text x="211.1" y="174.8">13</text>
<text x="211.1" y="177.3">15</text>
<text x="259.9" y="174.8">17</text>
<text x="267" y="175.9">17</text>
<text x="272.6" y="175.9">18</text>
<text x="279.7" y="174.8">18</text>
<text x="92.9" y="182.4">6</text>
<text x="92.9" y="185">7</text>
<text x="96.8" y="181">5</text>
<text x="96.8" y="183.6">6</text>
<text x="120.3" y="181">41</text>
<text x="120.3" y="183.6">42</text>
<text x="125.3" y="182.4">42</text>
<text x="125.3" y="185">43</text>
<text x="92.9" y="187.5">8</text>
<text x="92.9" y="190">9</text>
<text x="96.8" y="186.1">7</text>
<text x="96.8" y="188.6">8</text>
<text x="96.8" y="191.1">9</text>
<text x="120.3" y="186.1">43</text>
<text x="120.3" y="188.6">44</text>
<text x="120.3" y="191.1">45</text>
<text x="125.3" y="187.5">44</text>
<text x="125.3" y="190">45</text>
<text x="192.5" y="190">2</text>
<text x="198.4" y="191.1">2</text>
<text x="205.2" y="191.1">1</text>
<text x="211.1" y="190">1</text>
<text x="261.1" y="190">1</text>
<text x="267" y="191.1">1</text>
<text x="273.8" y="191.1">2</text>
<text x="279.7" y="190">2</text>
<text x="91.7" y="192.6">10</text>
<text x="91.7" y="197.7">12</text>
<text x="91.9" y="195.1">11</text>
<text x="96.8" y="193.7">10</text>
<text x="96.8" y="196.2">11</text>
<text x="120.3" y="193.7">46</text>
<text x="120.3" y="196.2">47</text>
<text x="125.3" y="192.6">46</text>
<text x="125.3" y="195.1">47</text>
<text x="125.3" y="197.7">48</text>
<text x="192.5" y="192.6">4</text>
<text x="192.5" y="195.1">6</text>
<text x="192.5" y="197.7">8</text>
<text x="198.4" y="193.7">4</text>
<text x="198.4" y="196.2">6</text>
<text x="205.2" y="193.7">3</text>
<text x="205.2" y="196.2">5</text>
<text x="211.1" y="192.6">3</text>
<text x="211.1" y="195.1">5</text>
<text x="211.1" y="197.7">7</text>
<text x="261.1" y="192.6">3</text>
<text x="261.1" y="195.1">5</text>
<text x="261.1" y="197.7">7</text>
<text x="267" y="193.7">3</text>
<text x="267" y="196.2">5</text>
<text x="273.8" y="193.7">4</text>
<text x="273.8" y="196.2">6</text>
<text x="279.7" y="192.6">4</text>
<text x="279.7" y="195.1">6</text>
<text x="279.7" y="197.7">8</text>
<text x="86.1" y="200.2">GND@0</text>
<text x="86.1" y="202.7">GND@1</text>
<text x="96.8" y="198.8">12</text>
<text x="96.8" y="201.3">GND</text>
<text x="96.8" y="203.8">GND</text>
<text x="120.3" y="198.8">48</text>
<text x="120.3" y="203.8">50</text>
<text x="120.3" y="201.3">49</text>
<text x="125.3" y="202.7">50</text>
<text x="125.3" y="200.2">49</text>
<text x="191.3" y="200.2">10</text>
<text x="191.3" y="202.7">12</text>
<text x="198.4" y="198.8">8</text>
<text x="198.4" y="201.3">10</text>
<text x="198.4" y="203.8">12</text>
<text x="204.2" y="203.8">11</text>
<text x="205.2" y="198.8">7</text>
<text x="205.2" y="201.3">9</text>
<text x="211.1" y="200.2">9</text>
<text x="211.1" y="202.7">11</text>
<text x="260.1" y="202.7">11</text>
<text x="261.1" y="200.2">9</text>
<text x="267" y="198.8">7</text>
<text x="267" y="201.3">9</text>
<text x="267" y="203.8">11</text>
<text x="272.6" y="201.3">10</text>
<text x="272.6" y="203.8">12</text>
<text x="273.8" y="198.8">8</text>
<text x="279.7" y="200.2">10</text>
<text x="279.7" y="202.7">12</text>
<text x="86.1" y="205.3">GND@2</text>
<text x="86.1" y="207.8">GND@3</text>
<text x="96.8" y="206.4">GND</text>
<text x="96.8" y="208.9">GND</text>
<text x="120.3" y="208.9">52</text>
<text x="120.3" y="206.4">51</text>
<text x="125.3" y="207.8">52</text>
<text x="125.3" y="205.3">51</text>
<text x="191.3" y="205.3">14</text>
<text x="191.3" y="207.8">16</text>
<text x="198.4" y="206.4">14</text>
<text x="198.4" y="208.9">16</text>
<text x="204" y="206.4">13</text>
<text x="204" y="208.9">15</text>
<text x="211.1" y="205.3">13</text>
<text x="211.1" y="207.8">15</text>
<text x="259.9" y="205.3">13</text>
<text x="259.9" y="207.8">15</text>
<text x="267" y="206.4">13</text>
<text x="267" y="208.9">15</text>
<text x="272.6" y="206.4">14</text>
<text x="272.6" y="208.9">16</text>
<text x="279.7" y="205.3">14</text>
<text x="279.7" y="207.8">16</text>
<text x="86.1" y="210.4">GND@4</text>
<text x="96.8" y="211.5">GND</text>
<text x="120.3" y="211.5">53</text>
<text x="125.3" y="210.4">53</text>
<text x="259.9" y="210.4">17</text>
<text x="267" y="211.5">17</text>
<text x="272.6" y="211.5">18</text>
<text x="279.7" y="210.4">18</text>
</g>
<g font-size="1.8" fill="#808080">
<text x="263.4" y="69.2">5V/2.??</text>
<text x="177.5" y="107.2">T1+/4.??</text>
<text x="178" y="104.7">T1-/4.??</text>
<text x="217.6" y="104.7">T1-/4.??</text>
<text x="217.6" y="107.2">T1+/4.??</text>
<text x="246.3" y="107.2">AIN/2.??</text>
<text x="246.3" y="104.7">AIN/2.??</text>
<text x="288.8" y="104.7">GND/2.??</text>
<text x="288.8" y="107.2">GND/2.??</text>
<text x="319" y="104.7">GND/2.??</text>
<text x="321.4" y="107.2">PWM0</text>
<text x="77" y="109.8">5V/2.??</text>
<text x="133.9" y="109.8">PWM13/3.??</text>
<text x="177.5" y="112.3">T2+/4.??</text>
<text x="178" y="109.8">T2-/4.??</text>
<text x="217.6" y="109.8">T2-/4.??</text>
<text x="217.6" y="112.3">T2+/4.??</text>
<text x="321.4" y="109.8">PWM1</text>
<text x="321.4" y="112.3">PWM2</text>
<text x="76" y="119.9">3V3/4.??</text>
<text x="241.2" y="119.9">PLC_DO3/2.??</text>
<text x="288.8" y="119.9">PLC_DO3/2.??</text>
<text x="321.4" y="117.4">PWM4</text>
<text x="321.4" y="119.9">PWM5</text>
<text x="321.4" y="114.9">PWM3</text>
<text x="133.9" y="125">T1_CS/4.??</text>
<text x="133.9" y="122.5">T2_CS/4.??</text>
<text x="174.9" y="125">STEP</text>
<text x="220.2" y="125">STEP</text>
<text x="241.2" y="122.5">PLC_DO2/2.??</text>
<text x="241.2" y="125">PLC_DO1/2.??</text>
<text x="288.8" y="122.5">PLC_DO2/2.??</text>
<text x="288.8" y="125">PLC_DO1/2.??</text>
<text x="324.7" y="122.5">A9</text>
<text x="324.7" y="125">A8</text>
<text x="77" y="127.6">A0/3.??</text>
<text x="77" y="130.1">A1/3.??</text>
<text x="133.9" y="127.6">SDA/2.??</text>
<text x="133.9" y="130.1">SCL/2.??</text>
<text x="174.9" y="130.1">ENBL</text>
<text x="176.5" y="127.6">DIR</text>
<text x="220.2" y="130.1">ENBL</text>
<text x="220.2" y="127.6">DIR</text>
<text x="241.2" y="127.6">PLC_DO0/2.??</text>
<text x="241.2" y="130.1">PLC_DO7/2.??</text>
<text x="288.8" y="127.6">PLC_DO0/2.??</text>
<text x="288.8" y="130.1">PLC_DO7/2.??</text>
<text x="324.7" y="127.6">A7</text>
<text x="324.7" y="130.1">A6</text>
<text x="77" y="132.6">A2/3.??</text>
<text x="77" y="135.2">A3/3.??</text>
<text x="80.9" y="137.7">A4</text>
<text x="133.9" y="135.2">ENBL</text>
<text x="133.9" y="132.6">STEP</text>
<text x="133.9" y="137.7">DIR</text>
<text x="241.2" y="132.6">PLC_DO6/2.??</text>
<text x="241.2" y="135.2">PLC_DO5/2.??</text>
<text x="241.2" y="137.7">PLC_DO4/2.??</text>
<text x="288.8" y="132.6">PLC_DO6/2.??</text>
<text x="288.8" y="135.2">PLC_DO5/2.??</text>
<text x="288.8" y="137.7">PLC_DO4/2.??</text>
<text x="319.8" y="137.7">3V3/4.??</text>
<text x="324.7" y="132.6">A5</text>
<text x="324.7" y="135.2">A4</text>
<text x="80.9" y="142.8">A6</text>
<text x="80.9" y="140.3">A5</text>
<text x="133.9" y="140.3">DI0/2.??</text>
<text x="133.9" y="142.8">DI1/2.??</text>
<text x="245.3" y="140.3">GND/2.??</text>
<text x="288.8" y="140.3">GND/2.??</text>
<text x="319.8" y="142.8">24V/2.??</text>
<text x="320.8" y="140.3">5V/2.??</text>
<text x="80.9" y="147.9">A8</text>
<text x="80.9" y="145.3">A7</text>
<text x="133.9" y="145.3">DI2/2.??</text>
<text x="133.9" y="147.9">DI3/2.??</text>
<text x="80.9" y="150.4">A9</text>
<text x="133.9" y="150.4">DI4/2.??</text>
<text x="133.9" y="153">DI5/2.??</text>
<text x="133.9" y="155.5">DI6/2.??</text>
<text x="242.1" y="155.5">PLC_DI0/2.??</text>
<text x="288.8" y="155.5">PLC_DI0/2.??</text>
<text x="133.9" y="158">DI7/2.??</text>
<text x="133.9" y="160.6">DI8/2.??</text>
<text x="242.1" y="158">PLC_DI1/2.??</text>
<text x="242.1" y="160.6">PLC_DI2/2.??</text>
<text x="288.8" y="158">PLC_DI1/2.??</text>
<text x="288.8" y="160.6">PLC_DI2/2.??</text>
<text x="133.9" y="163.1">DI9/2.??</text>
<text x="133.9" y="165.7">DI10/2.??</text>
<text x="173.9" y="163.1">MS0-/3.??</text>
<text x="222.7" y="163.1">MS0-/3.??</text>
<text x="242.1" y="163.1">PLC_DI3/2.??</text>
<text x="242.1" y="165.7">PLC_DI4/2.??</text>
<text x="288.8" y="163.1">PLC_DI3/2.??</text>
<text x="288.8" y="165.7">PLC_DI4/2.??</text>
<text x="77.6" y="170.7">PWM1</text>
<text x="77.6" y="168.2">PWM0</text>
<text x="77.6" y="173.3">PWM2</text>
<text x="133.9" y="168.2">DI11/2.??</text>
<text x="133.9" y="170.7">DI12/2.??</text>
<text x="133.9" y="173.3">DI13/2.??</text>
<text x="173.9" y="168.2">MS1-/3.??</text>
<text x="173.9" y="173.3">MS2-/3.??</text>
<text x="222.7" y="168.2">MS1-/3.??</text>
<text x="222.7" y="173.3">MS2-/3.??</text>
<text x="242.1" y="168.2">PLC_DI5/2.??</text>
<text x="242.1" y="170.7">PLC_DI6/2.??</text>
<text x="242.1" y="173.3">PLC_DI7/2.??</text>
<text x="288.8" y="168.2">PLC_DI5/2.??</text>
<text x="288.8" y="170.7">PLC_DI6/2.??</text>
<text x="288.8" y="173.3">PLC_DI7/2.??</text>
<text x="77.6" y="178.4">PWM4</text>
<text x="77.6" y="175.8">PWM3</text>
<text x="133.9" y="175.8">DI14/2.??</text>
<text x="133.9" y="178.4">DI15/2.??</text>
<text x="173.9" y="178.4">MS3-/3.??</text>
<text x="222.7" y="178.4">MS3-/3.??</text>
<text x="239.7" y="175.8">PLC_COM1/2.??</text>
<text x="288.8" y="175.8">PLC_COM1/2.??</text>
<text x="77.6" y="180.9">PWM5</text>
<text x="133.9" y="183.4">DO2/2.??</text>
<text x="133.9" y="186">DO3/2.??</text>
<text x="133.9" y="188.5">DO0/2.??</text>
<text x="133.9" y="191">DO1/2.??</text>
<text x="172.2" y="191">1LINE+/3.??</text>
<text x="222.7" y="191">1LINE+/3.??</text>
<text x="242.1" y="191">PLC_DI8/2.??</text>
<text x="288.8" y="191">PLC_DI8/2.??</text>
<text x="75.3" y="193.5">PWM10/3.??</text>
<text x="75.4" y="196.1">PWM11/3.??</text>
<text x="133.9" y="193.5">DO6/2.??</text>
<text x="133.9" y="196.1">DO7/2.??</text>
<text x="172.2" y="196.1">2LINE+/3.??</text>
<text x="172.6" y="193.5">1LINE-/3.??</text>
<text x="222.7" y="196.1">2LINE+/3.??</text>
<text x="222.7" y="193.5">1LINE-/3.??</text>
<text x="241.1" y="196.1">PLC_DI10/2.??</text>
<text x="242.1" y="193.5">PLC_DI9/2.??</text>
<text x="288.8" y="193.5">PLC_DI9/2.??</text>
<text x="288.8" y="196.1">PLC_DI10/2.??</text>
<text x="75.3" y="198.6">PWM12/3.??</text>
<text x="133.9" y="198.6">DO5/2.??</text>
<text x="133.9" y="201.2">DO4/2.??</text>
<text x="136.4" y="203.7">MISO/4.??</text>
<text x="172.2" y="201.2">3LINE+/3.??</text>
<text x="172.6" y="198.6">2LINE-/3.??</text>
<text x="172.6" y="203.7">3LINE-/3.??</text>
<text x="222.7" y="201.2">3LINE+/3.??</text>
<text x="222.7" y="198.6">2LINE-/3.??</text>
<text x="222.7" y="203.7">3LINE-/3.??</text>
<text x="241.1" y="201.2">PLC_DI12/2.??</text>
<text x="241.1" y="203.7">PLC_DI13/2.??</text>
<text x="241.3" y="198.6">PLC_DI11/2.??</text>
<text x="288.8" y="198.6">PLC_DI11/2.??</text>
<text x="288.8" y="201.2">PLC_DI12/2.??</text>
<text x="288.8" y="203.7">PLC_DI13/2.??</text>
<text x="136.4" y="206.3">MOSI</text>
<text x="136.4" y="208.8">SCK/4.??</text>
<text x="172.2" y="206.3">4LINE+/3.??</text>
<text x="172.6" y="208.8">4LINE-/3.??</text>
<text x="222.7" y="206.3">4LINE+/3.??</text>
<text x="222.7" y="208.8">4LINE-/3.??</text>
<text x="241.1" y="206.3">PLC_DI14/2.??</text>
<text x="241.1" y="208.8">PLC_DI15/2.??</text>
<text x="288.8" y="206.3">PLC_DI14/2.??</text>
<text x="288.8" y="208.8">PLC_DI15/2.??</text>
<text x="136.4" y="211.3">SS</text>
<text x="239.7" y="211.3">PLC_COM2/2.??</text>
<text x="288.8" y="211.3">PLC_COM2/2.??</text>
</g>
</svg>
